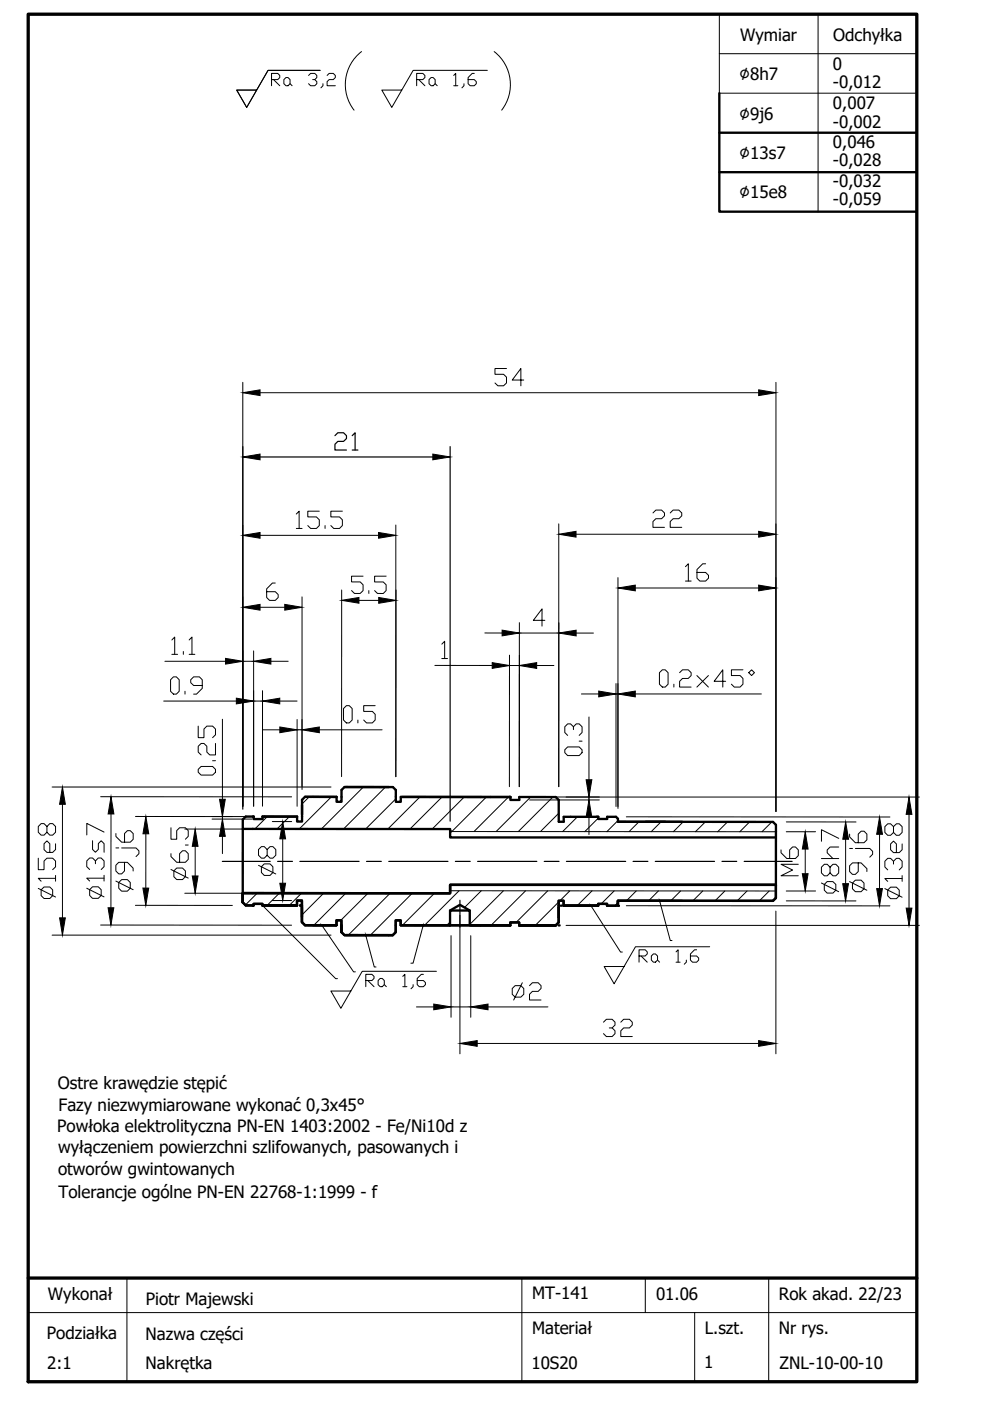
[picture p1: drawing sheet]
<svg xmlns="http://www.w3.org/2000/svg" width="210mm" height="297mm" viewBox="0 0 210 297" stroke-linecap="round" stroke-linejoin="round" font-family="sans-serif">
<!-- layer: tabelka -->
<path d="M152.5 11.4h41.9M173.5 3v41.9M194.4 3h-41.9v16.8h41.9M6 278.3h188.4M26.9 271v22M110.6 271v22M136.8 271v7.3M147.3 278.3v14.7M163 271v22" fill="none" stroke="#000" stroke-width=".21"/>
<!-- layer: ramka -->
<path d="M6 3h188.4v290h-188.4zM6 271h188.4" fill="none" stroke="#000" stroke-width=".7"/>
<!-- layer: opis -->
<g fill="none" stroke="#000" stroke-width=".21">
<path d="M57.6 16.9h1.3l.4-.5v-.4l-.4-.4h-1.3v2.6M58 16.9l1.3 1.3M60.2 16.9l.4-.5h.5l.4 .5v.8l-.4 .5h-.5l-.4-.5zM61.5 17.7l.4 .5M65.4 16l.5-.4h.8l.5 .4v.4l-.5 .5h-.4M66.7 16.9l.5 .4v.4l-.5 .5h-.8l-.5-.5M67.9 14.9h-11.1l-4.5 7.9-2.1-3.7h4.2M68.5 17.7v.5l-.5 .4M69.4 16l.4-.4h.9l.4 .4v.4l-.4 .5h-.9l-.4 .4v.9h1.7M76.7 10.9a8.9 8.9 0 0 0-1.6 12.5M88.3 16.9h1.4l.4-.5v-.4l-.4-.4h-1.4v2.6M88.8 16.9l1.3 1.3"/>
<path d="M91.4 16.4h.4l.5 .5v.8l-.5 .5h-.4l-.4-.5v-.8zM92.3 17.7l.4 .5M96.2 16l.4-.4v2.6M96.2 18.2h.9M98.4 17.7v.5l-.5 .4M100.6 15.6h-.5l-.8 .8v1.3l.4 .5h.9l.4-.5v-.4l-.4-.4h-1.3M103.3 14.9h-15.7l-4.5 7.9-2.1-3.7h4.2M104.8 10.9a8.9 8.9 0 0 1 1.6 12.5M77.6 207.9h1.3l.4-.4v-.5l-.4-.4h-1.3v2.6M78 207.9l1.3 1.3M80.6 207.5h.4l.5 .4v.9l-.5 .4h-.4l-.4-.4v-.9zM81.5 208.8l.4 .4"/>
<path d="M85.4 207l.4-.4v2.6M85.4 209.2h.9M87.6 208.8v.4l-.5 .4M89.8 206.6h-.5l-.8 .9v1.3l.4 .4h.9l.4-.4v-.5l-.4-.4h-1.3M92.5 205.9h-15.7l-4.5 7.9-2.1-3.7h4.2M135.5 202.7h1.3l.4-.4v-.5l-.4-.4h-1.3v2.6M135.9 202.7l1.3 1.3M138.1 202.7l.4-.4h.5l.4 .4v.9l-.4 .4h-.5l-.4-.4zM139.4 203.6l.4 .4M143.3 201.8l.5-.4v2.6M143.3 204h.9M145.5 203.6v.4l-.4 .4"/>
<path d="M147.7 201.4h-.4l-.9 .9v1.3l.4 .4h.9l.4-.4v-.5l-.4-.4h-1.3M150.5 200.7h-15.8l-4.5 7.9-2.1-3.7h4.2"/>
</g>
<!-- layer: Widoczne (ISO) -->
<g fill="none" stroke="#000" stroke-width=".5">
<path d="M152.5 19.8v25.1h41.9M152.5 36.5h41.9M152.5 28.1h41.9M51.5 175.7l43.9 .1v1.8h69.1M66.3 168.9l5.1 .1M71.4 169v1h1v-2.5l.6-.6h10.3l.6 .6v2.5h1.1v-1h23.2h-.2M71.4 169l-6.7-.1-.7 .7v4.6h-1v-1.1h-7.3v.6h-1.9v-.6h-1.7l-.6 .7v17.5M85.2 169h23v.6h1.9v-.6h7.7l.7 .6v4.6h1v-1h7.3v.4h1.9v-.4h1.9l.4 .4v.6l32.9 .1 .6 .6v15.5l-.6 .6h-32.9v.6M131 174.2h13.6M51.5 189.4v1.9v-1.9h43.9v-1.8h69.1h-69.1v1.8zM51.5 191.3l.6 .7h1.7v-.4h1.8v.4h7.4v-1.1h1v1.1M51.5 189.4h43.9v-1.8h69.1v2.8l-.6 .6h-32.9v.6l-.4 .4h-1.9v-.4h-1.9v.4h-7.3v-1h-1.1v4.6l-.6 .6h-7.7v-.6h-1.9v.6h-23.2v-1.1h-1.1v2.5l-.6 .7h-10.3l-.6-.7v-2.5h-1.1v1.1h-6.6l-.7-.7v-4.6h-1v1.1h-7.4v-.4h-1.8v.4h-1.7l-.6-.7z"/>
<path d="M64 192v3.5M64 195.5l.7 .7h6.6v-1.1h1.1v2.5l.6 .7h10.3M95.4 196.2v-3.2h4.2v3.2h8.6M95.4 193l2.1-1.2 2.1 1.2M99.6 196.2h-14.6v-1.1h-1.1v2.5l-.6 .7h-10.1M99.8 196.2h8.4M104 196.2h4.2M118.4 192.4v2.1M118.4 192.4h.1M119.5 192h6.9M119.5 192v-1h-1.1v4.6l-.6 .6h-7.7v-.6h-1.9v.6M131 191.6l-.4 .4h-1.9v-.4h-1.9v.4h-7.3"/>
<path d="M131 191v.6M144.6 191h-13.6v.6"/>
</g>
<g fill="#000">
<circle cx="55.6" cy="192" r=".25"/>
<circle cx="63.6" cy="192" r=".25"/>
<circle cx="118.4" cy="196.2" r=".25"/>
<circle cx="118.9" cy="192" r=".25"/>
<circle cx="131" cy="192" r=".25"/>
</g>
<!-- layer: Kreskowanie (ISO) -->
<g fill="none" stroke="#000" stroke-width=".21">
<path d="M56.7 173.1l-2.6 2.6M61.4 173.1l-2.7 2.6M65.6 168.9l-1.6 1.6M70.3 168.9l-6.9 6.9M77 166.9l-8.9 8.9M81.7 166.9l-8.9 8.9M83.9 169.4l-6.4 6.4M89 169l-6.8 6.8M93.7 169l-6.8 6.8M98.4 169l-6.8 6.8M103.1 169l-7.3 7.3M107.8 169l-7.3 7.3"/>
<path d="M112.5 169l-7.3 7.3M117.2 169l-7.3 7.3M118.5 172.4l-3.9 3.9M122.4 173.2l-3.1 3.1M126.8 173.5l-2.8 2.8M131 174l-2.3 2.3M135.5 174.2l-2.1 2.1M140.2 174.2l-2.1 2.1M144.9 174.2l-2.1 2.1M149.6 174.3l-2.1 2M154.3 174.3l-2.1 2M158.9 174.3l-2 2"/>
<path d="M163.6 174.3l-2 2M54.5 189.4l-2.5 2.5M59.2 189.4l-2.6 2.6M63.9 189.4l-2.6 2.6M68.6 189.4l-4.6 4.6M71.3 196.1l-.1 .1M73.3 189.4l-6.8 6.8M78 189.4l-5.7 5.7M82.7 189.4l-8.9 8.9M83.9 197.6l-.7 .7M87.4 189.4l-8.9 8.9M92.1 189.4l-6.8 6.8"/>
<path d="M95.4 195.5l-.7 .7M97.3 188.9l-7.3 7.3M102 188.9l-3.5 3.5M106.7 188.9l-7.1 7.1M111.4 188.9l-7.3 7.3M116.1 188.9l-6.7 6.7M118.4 191.2l-4.9 5M120.8 188.9l-2.1 2.1M125.5 188.9l-3.1 3.1M130.2 188.9l-2.7 2.7M134.9 188.9l-2.1 2.1M139.6 188.9l-2.1 2.1"/>
<path d="M144.3 188.9l-2.1 2.1M149 188.9l-2.1 2.1M153.7 188.9l-2.1 2.1M158.4 188.9l-2.1 2.1M163.1 188.9l-2.1 2.1"/>
</g>
<!-- layer: gwint -->
<path d="M95.4 176.3h69.1M95.4 188.9h69.1" fill="none" stroke="#000" stroke-width=".21"/>
<!-- layer: Visible -->
<circle cx="95.4" cy="176.3" r=".25" fill="#000"/>
<!-- layer: wymiary -->
<g fill="none" stroke="#000" stroke-width=".21">
<path d="M107.4 78.1h-2.5v1.3h1.9l.6 .6v1.2l-.6 .6h-1.2l-.7-.6M51.5 81.1v89.8M55.1 83.3h105.8M111.1 80.6h-2.5l1.8-2.5v3.7M164.5 81.1v91M55.1 113.5h25.2M62.8 109l.6-.6v3.6M62.8 112h1.2M67.7 108.4h-2.4v1.2h1.8l.6 .6v1.2l-.6 .6h-1.2l-.6-.6M68.9 111.4v.6M72.6 108.4h-2.5v1.2h1.9l.6 .6v1.2l-.6 .6h-1.2l-.7-.6M83.9 111.3v53.4l.1-39.6"/>
<path d="M118.5 111.1v55.7M122.1 113.3h38.8M138.4 108.8l.7-.7h1.2l.6 .7v.6l-.6 .6h-1.2l-.7 .6v1.2h2.5M142.1 108.8l.6-.7h1.2l.6 .7v.6l-.6 .6h-1.2l-.6 .6v1.2h2.4M149.6 119.5h-.6l-1.2 1.3v1.8l.6 .6h1.2l.6-.6v-.6l-.6-.6h-1.8M36.4 135.7l.6-.6v3.6M36.4 138.7h1.3M38.9 138.1v.6M40.1 135.7l.6-.6v3.6M40.1 138.7h1.2M53.8 138v32.9M55.1 128.8h5.3"/>
<path d="M58.4 123.6h-.6l-1.3 1.2v1.9l.6 .6h1.3l.6-.6v-.6l-.6-.6h-1.9M64 126.6v40.8M72.4 125.1v39.6M76.1 127.3h4.2M77 122.2h-2.5v1.2h1.9l.6 .6v1.2l-.6 .6h-1.2l-.7-.6M78.2 125.2v.6M81.9 122.2h-2.5v1.2h1.9l.6 .6v1.2l-.6 .6h-1.3l-.6-.6M93.7 139.6h1.2M93.7 136.6l.6-.6v3.6M102.8 134.2h3.7M108 138.9v27.9M110.1 132v34.8"/>
<path d="M110.1 134.2h8.4M115.5 131.5h-2.4l1.8-2.4v3.7M122.2 134.2h3.6M131 122.5v48.9M134.7 124.7h26.2M145.3 120.1l.6-.6v3.7M145.3 123.2h1.2M34.7 148.6h15.4M35 140.2h12.8M36.8 143.5h.6l.6 .6v2.5l-.6 .6h-.6l-.6-.6v-2.5zM39.2 146.6v.6M42 154v2.4h1.2v-1.8l.7-.6h1.2l.6 .6v1.2l-.6 .6"/>
<path d="M42.9 145.3h-1.8l-.7-.6v-.6l.7-.6h1.2l.6 .6v1.9l-1.2 1.2h-.6M45.7 157.6v2.5h-1.2l-.6-.6v-1.3l-.7-.6h-.6l-.6 .6v1.3l.6 .6M47.2 152.5v17M51.5 140.2h2.3M53.8 148.6h1.9M55.7 146.4v24.5M55.7 154.7h3.6M57.4 140.2h3.7M59.3 148.6h3.7M63 152.5v18.4M63 154.7h1M67.7 154.7h13.3"/>
<path d="M73.4 149.6h.7l.6 .6v2.5l-.6 .6h-.7l-.6-.6v-2.5zM75.9 152.7v.6M79.5 149.6h-2.4v1.2h1.8l.6 .6v1.3l-.6 .6h-1.2l-.6-.6M92.2 141.1h12.2M108 141.1h2.1M113.8 141.1h3.6M119.8 159l.6-.6h2.4l.6 .6v.6l-.6 .6h-2.4l-.6-.6zM121.6 154.7v-.6l-.6-.6h-.6l-.6 .6v1.2l.6 .6M121.6 154.1l.6-.6h.6l.6 .6v1.2l-.6 .6M122.8 157.1h.6M123.3 147.1h3.6M124.9 152v13.3"/>
<path d="M130.6 144.9v26.1M130.6 147.1h.4M134.7 147.1h26.7M139.8 142.6l.6-.6h.6l.6 .6v2.5l-.6 .6h-.6l-.6-.6zM142.9 145.1v.6M144.1 142.6l.6-.6h1.2l.6 .6v.6l-.6 .6h-1.2l-.6 .6v1.3h2.4M147.8 143.2l2.4 2.5M150.2 143.2l-2.4 2.5M153.9 144.4h-2.5l1.8-2.4v3.7M157.5 142h-2.4v1.2h1.8l.6 .6v1.3l-.6 .6h-1.2l-.6-.6M158.7 142.6l.7-.6 .6 .6-.6 .6zM9.9 175.2l.7-.6h.6l.6 .6v1.3l-.6 .6h-.6l-.7-.6v-1.3l-.6-.6h-.6l-.6 .6v1.3l.6 .6h.6l.6-.6"/>
<path d="M11 166.9h59.2M11.8 178.9v1.2l-.6 .6h-1.3l-.6-.6v-1.2l.6-.6 .7 .6v1.8M13.2 170.5v24.1M19.6 178.3v1.8l.6 .6 .6-.6v-1.2l.7-.6 .6 .6v1.8M21.3 168.9h40.5M22.1 176.4l-3.7-1.8v2.4M23.5 172.6v19.9M24.6 176.7v.6l1.2 1.3h1.8l.6-.6v-1.3l-.6-.6h-.6l-.6 .6v1.9M24.6 179.8h.6M25.8 179.8h3l.7 .6v.6l-.7 .6M28.7 173.1h24.8M30.9 176.8v11.5"/>
<path d="M36.2 175.5v2.4h1.3v-1.8l.6-.6h1.2l.6 .6v1.2l-.6 .6M39.2 175.8h54M39.3 179.2h.6M41.4 179.4v6.3M42.6 162.5h2.5l.6 .6v.6l-.6 .6h-2.5l-.6-.6v-.6zM45 173.7h8.5M45.1 161.3h.6M47.2 173.1v.6M47.2 177.3v3.7M57.7 174.2h4.1M59.9 177.8v9.5M112.3 169.6h14.8"/>
<path d="M112.3 169h82.6M124.9 169v.6M124.9 173.3v3.6M132.8 173.2h55.9M166.7 176.3h6.2M166.7 174.3h14.8M177.8 179.6h-1.8l-.6 .6v.6l1.2 1.2M177.8 177.8l-3.6-1.9v2.5M179.3 177.9v9.5M180.1 176.8v.6l1.3 1.3h1.8l.6-.6v-1.3l-.6-.6h-.6l-.6 .6v1.9M180.1 179.9h.7M181.4 179.9h3l.6 .6v.6l-.6 .6"/>
<path d="M186.5 176.9v11.5M189.4 175.3l.7-.6h.6l.6 .6v1.2l-.6 .6h-.6l-.7-.6v-1.2l-.6-.6h-.6l-.6 .6v1.2l.6 .6h.6l.6-.6M191.3 178.9v1.3l-.6 .6h-1.3l-.6-.6v-1.3l.6-.6 .7 .6v1.9M192.7 172.7v19.8M8.1 182v2.4h1.2v-1.8l.6-.6h1.3l.6 .6v1.2l-.6 .6M8.1 188.4l3.7 1.8M8.7 188.7l.6-.6h1.3l.6 .6v1.2l-.6 .6h-1.3l-.6-.6zM11 198.3h59.2M11.8 186.2h-3.7l.6 .6M11.8 185.6v1.2M18.4 188.3l3.7 1.9M19 188.6l.6-.6h1.2l.7 .6v1.3l-.7 .6h-1.2l-.6-.6z"/>
<path d="M20.2 183.1v-.6l-.6-.6h-.6l-.6 .6v1.2l.6 .7M20.2 182.5l.6-.6h.7l.6 .6v1.2l-.6 .7M21.3 196.1l40.5 .1M22.1 186.2h-3.7l.6 .6M22.1 185.6v1.2M24.6 186.8l3.6 1.8M25.2 187.1l.6-.6h1.2l.6 .6v1.2l-.6 .6h-1.2l-.6-.6zM26.4 182.8v1.9l-.6 .6h-.6l-.6-.6v-1.3l.6-.6h1.8l1.2 1.3v.6M28.7 191.9l20.6 .1M36.2 181v.6l1.3 1.2h1.8l.6-.6v-1.2l-.6-.6h-.6l-.6 .6v1.8M36.2 184.3l3.7 1.9M37.5 184h1.2l.6 .7v1.2l-.6 .6h-1.2l-.6-.6v-1.2z"/>
<path d="M39.2 189.4h54M54.8 183.5l3.7 1.8M55.8 192.1l15.4 15.4h.3M56 183.2h1.3l.6 .6v1.2l-.6 .6h-1.3l-.6-.6v-1.2zM56.6 180.1l.7-.6h.6l.6 .6v1.2l-.6 .6h-.6l-.7-.6v-1.2l-.6-.6h-.6l-.6 .6v1.2l.6 .6h.6l.6-.6M57.7 190.9h4.1M68.3 196.3l6.7 9.8h.4M77.6 198.4l1.8 6.6h.3M89.7 196.4l-2.1 7.8h-.5M95.6 198.4v17.3M97.5 194v29.4M99.8 198.4v17.3"/>
<path d="M120 196.2h74.9M125.4 192.2l6.2 9.7h.4M132.8 192l55.9 .1M139.9 191.2l2.2 8.2h.4M164.5 193.2v30.2M165.6 180.2v.6l1.2 1.2h1.9l.6-.6v-1.2l-.6-.6h-.7l-.6 .6v1.8M166.7 191h14.8M166.7 188.9h6.2M169.3 183.2h-3.7l2.4 1.3-2.4 1.2h3.7M170.7 180v5.2M174.2 187.2l3.6 1.9M174.2 182h3.6"/>
<path d="M175.4 186.9h1.2l.6 .6v1.3l-.6 .6h-1.2l-.6-.7v-1.2zM176 183.9l.6-.7h.6l.6 .7v1.2l-.6 .6h-.6l-.6-.6v-1.2l-.6-.7h-.6l-.6 .7v1.2l.6 .6h.6l.6-.6M180.1 186.9l3.7 1.9M180.7 187.2l.7-.6h1.2l.6 .6v1.2l-.6 .7h-1.2l-.7-.7zM182 183v1.8l-.6 .6h-.7l-.6-.6v-1.2l.6-.6h1.9l1.2 1.2v.6M187.6 188.4l3.7 1.8M188.2 188.7l.6-.6h1.3l.6 .6v1.2l-.6 .6h-1.3l-.6-.6zM189.4 183.2v-.6l-.6-.6h-.6l-.6 .6v1.2l.6 .6M189.4 182.6l.7-.6h.6l.6 .6v1.2l-.6 .6M191.3 186.3h-3.7l.6 .6M191.3 185.6v1.3M88.3 213.5h3.7"/>
<path d="M95.6 213.5h4.2M103.5 213.5h12.7M108.6 209.6l.6-.6h1.2l.7 .6v1.2l-.7 .6h-1.2l-.6-.6zM110.7 208.4l-1.8 3.6M112.3 209l.6-.6h1.2l.6 .6v.6l-.6 .6h-1.2l-.6 .6v1.2h2.4M128 216.7l.6-.6h1.2l.6 .6v.6l-.6 .6h-.6M129.8 217.9l.6 .7v.6l-.6 .6h-1.2l-.6-.6M131.6 216.7l.6-.6h1.3l.6 .6v.6l-.6 .6h-1.3l-.6 .7v1.2h2.5M101.2 221.2h59.6"/>
</g>
<g fill="#000" stroke="#000" stroke-width=".21">
<path d="M51.5 83.3l3.6-.6v1.2zM160.9 82.7l3.6 .6-3.6 .6zM51.5 113.5l3.6-.6v1.2zM80.3 112.9l3.6 .6-3.6 .6zM118.5 113.3l3.6-.6v1.2zM160.9 112.7l3.6 .6-3.6 .6zM47.8 139.6l3.7 .6-3.7 .6zM51.5 128.8l3.6-.7v1.3zM53.8 140.2l3.6-.6v1.2zM60.4 128.1l3.6 .7-3.6 .6zM72.4 127.3l3.7-.6v1.2zM80.3 126.7l3.7 .6-3.7 .6z"/>
<path d="M106.5 133.6l3.6 .6-3.6 .6zM118.5 134.2l3.7-.6v1.2zM131 124.7l3.7-.6v1.2zM160.9 124.1l3.6 .6-3.6 .6zM50.1 148l3.7 .6-3.7 .6zM55.7 148.6l3.6-.6v1.2zM59.3 154.1l3.7 .6-3.7 .6zM64 154.7l3.7-.6v1.2zM104.4 140.5l3.6 .6-3.6 .6zM110.1 141.1l3.7-.6v1.2zM126.9 146.5l3.7 .6-3.7 .7zM131 147.1l3.7-.6v1.3z"/>
<path d="M13.2 166.9l.7 3.6h-1.3zM23.5 168.9l.7 3.7h-1.3zM30.9 173.1l.6 3.7h-1.2zM41.4 175.8l.6 3.6h-1.2zM47.2 173.7l.6 3.6h-1.3zM46.5 169.5h1.3l-.6 3.6zM59.9 174.2l.6 3.6h-1.2zM124.9 169.6l.6 3.7h-1.2zM124.3 165.3h1.2l-.6 3.7zM179.3 174.3l.6 3.6h-1.2zM186.5 173.2l.6 3.7h-1.2zM192.7 169l.6 3.7h-1.2z"/>
<path d="M12.6 194.6h1.3l-.7 3.7zM22.9 192.5h1.2l-.6 3.6zM30.3 188.3h1.2l-.6 3.7zM40.8 185.7h1.2l-.6 3.7zM55.6 192l.2 .1zM59.3 187.3h1.2l-.6 3.6zM68.2 196.2l.2 .1zM77.5 198.3l.1 .1zM89.7 196.2v.2zM125.3 192l.1 .2zM139.8 191l.1 .2zM170.1 185.2h1.2l-.6 3.7z"/>
<path d="M170.7 176.3l.6 3.7h-1.2zM178.7 187.4h1.2l-.6 3.6zM185.9 188.4h1.2l-.6 3.7zM192.1 192.5h1.2l-.6 3.7zM92 212.9l3.6 .6-3.6 .6zM99.8 213.5l3.7-.6v1.2zM97.5 221.2l3.7-.6v1.2zM160.8 220.6l3.7 .6-3.7 .6z"/>
</g>
<!-- layer: osie -->
<g fill="none" stroke="#000" stroke-width=".25">
<path d="M47.1 182.6h10.2M58.9 182.6h3.1M63.6 182.6h12.5M77.7 182.6h3.1M82.4 182.6h12.6M96.6 182.6h3.1M97.5 190.9v5.7M101.3 182.6h12.5M115.4 182.6h3.1M120.1 182.6h12.6M134.2 182.6h3.2M138.9 182.6h12.6"/>
<path d="M153.1 182.6h3.1M157.8 182.6h10.1"/>
</g>
<!-- layer: Symbol (ISO) -->
<path d="M51.5 94.7v76.9M55.1 96.9h36.7M71 92.4l.6-.6h1.2l.7 .6v.6l-.7 .6h-1.2l-.6 .6v1.2h2.5M74.7 92.4l.6-.6v3.6M74.7 95.4h1.2M95.4 94.7v79.4" fill="none" stroke="#000" stroke-width=".25"/>
<path d="M51.5 96.9l3.6-.6v1.2zM91.8 96.3l3.6 .6-3.6 .6z" fill="#000" stroke="#000" stroke-width=".21"/>
<g font-size="4.1">
<text x="156.7" y="17.1">∅</text>
<text x="156.7" y="25.4">∅</text>
<text x="156.7" y="33.7">∅</text>
<text x="156.7" y="42">∅</text>
</g>
<g font-size="3.6">
<text x="156.9" y="8.6">Wymiar</text>
<text x="176.6" y="8.7">Odchyłka</text>
<text x="159.1" y="17.1">8h7</text>
<text x="176.6" y="14.8">0</text>
<text x="176.6" y="18.6">-0,012</text>
<text x="176.6" y="23.2">0,007</text>
<text x="159.1" y="25.4">9j6</text>
<text x="176.6" y="27">-0,002</text>
<text x="159.1" y="33.7">13s7</text>
<text x="176.6" y="35.3">-0,028</text>
<text x="176.6" y="31.4">0,046</text>
<text x="159.1" y="42">15e8</text>
<text x="176.6" y="39.7">-0,032</text>
<text x="176.6" y="43.6">-0,059</text>
<text x="12.3" y="230.9">Ostre krawędzie stępić</text>
<text x="12.4" y="235.6">Fazy niezwymiarowane wykonać 0,3x45°</text>
<text x="12.1" y="240">Powłoka elektrolityczna PN-EN 1403:2002 - Fe/Ni10d z</text>
<text x="12.4" y="244.5">wyłączeniem powierzchni szlifowanych, pasowanych i</text>
<text x="12.3" y="249.1">otworów gwintowanych</text>
<text x="12.4" y="254">Tolerancje ogólne PN-EN 22768-1:1999 - f</text>
<text x="10.2" y="275.6">Wykonał</text>
<text x="112.8" y="275.5">MT-141</text>
<text x="139.1" y="275.5">01.06</text>
<text x="165.1" y="275.6">Rok akad. 22/23</text>
<text x="30.9" y="276.8">Piotr Majewski</text>
<text x="9.9" y="283.9">Podziałka</text>
<text x="30.9" y="284.1">Nazwa części</text>
<text x="112.8" y="282.9">Materiał</text>
<text x="149.4" y="282.8">L.szt.</text>
<text x="165.1" y="282.8">Nr rys.</text>
<text x="10" y="290.2">2:1</text>
<text x="30.9" y="290.2">Nakrętka</text>
<text x="112.7" y="290.2">10S20</text>
<text x="149.3" y="290.1">1</text>
<text x="165.3" y="290.2">ZNL-10-00-10</text>
</g>
</svg>
